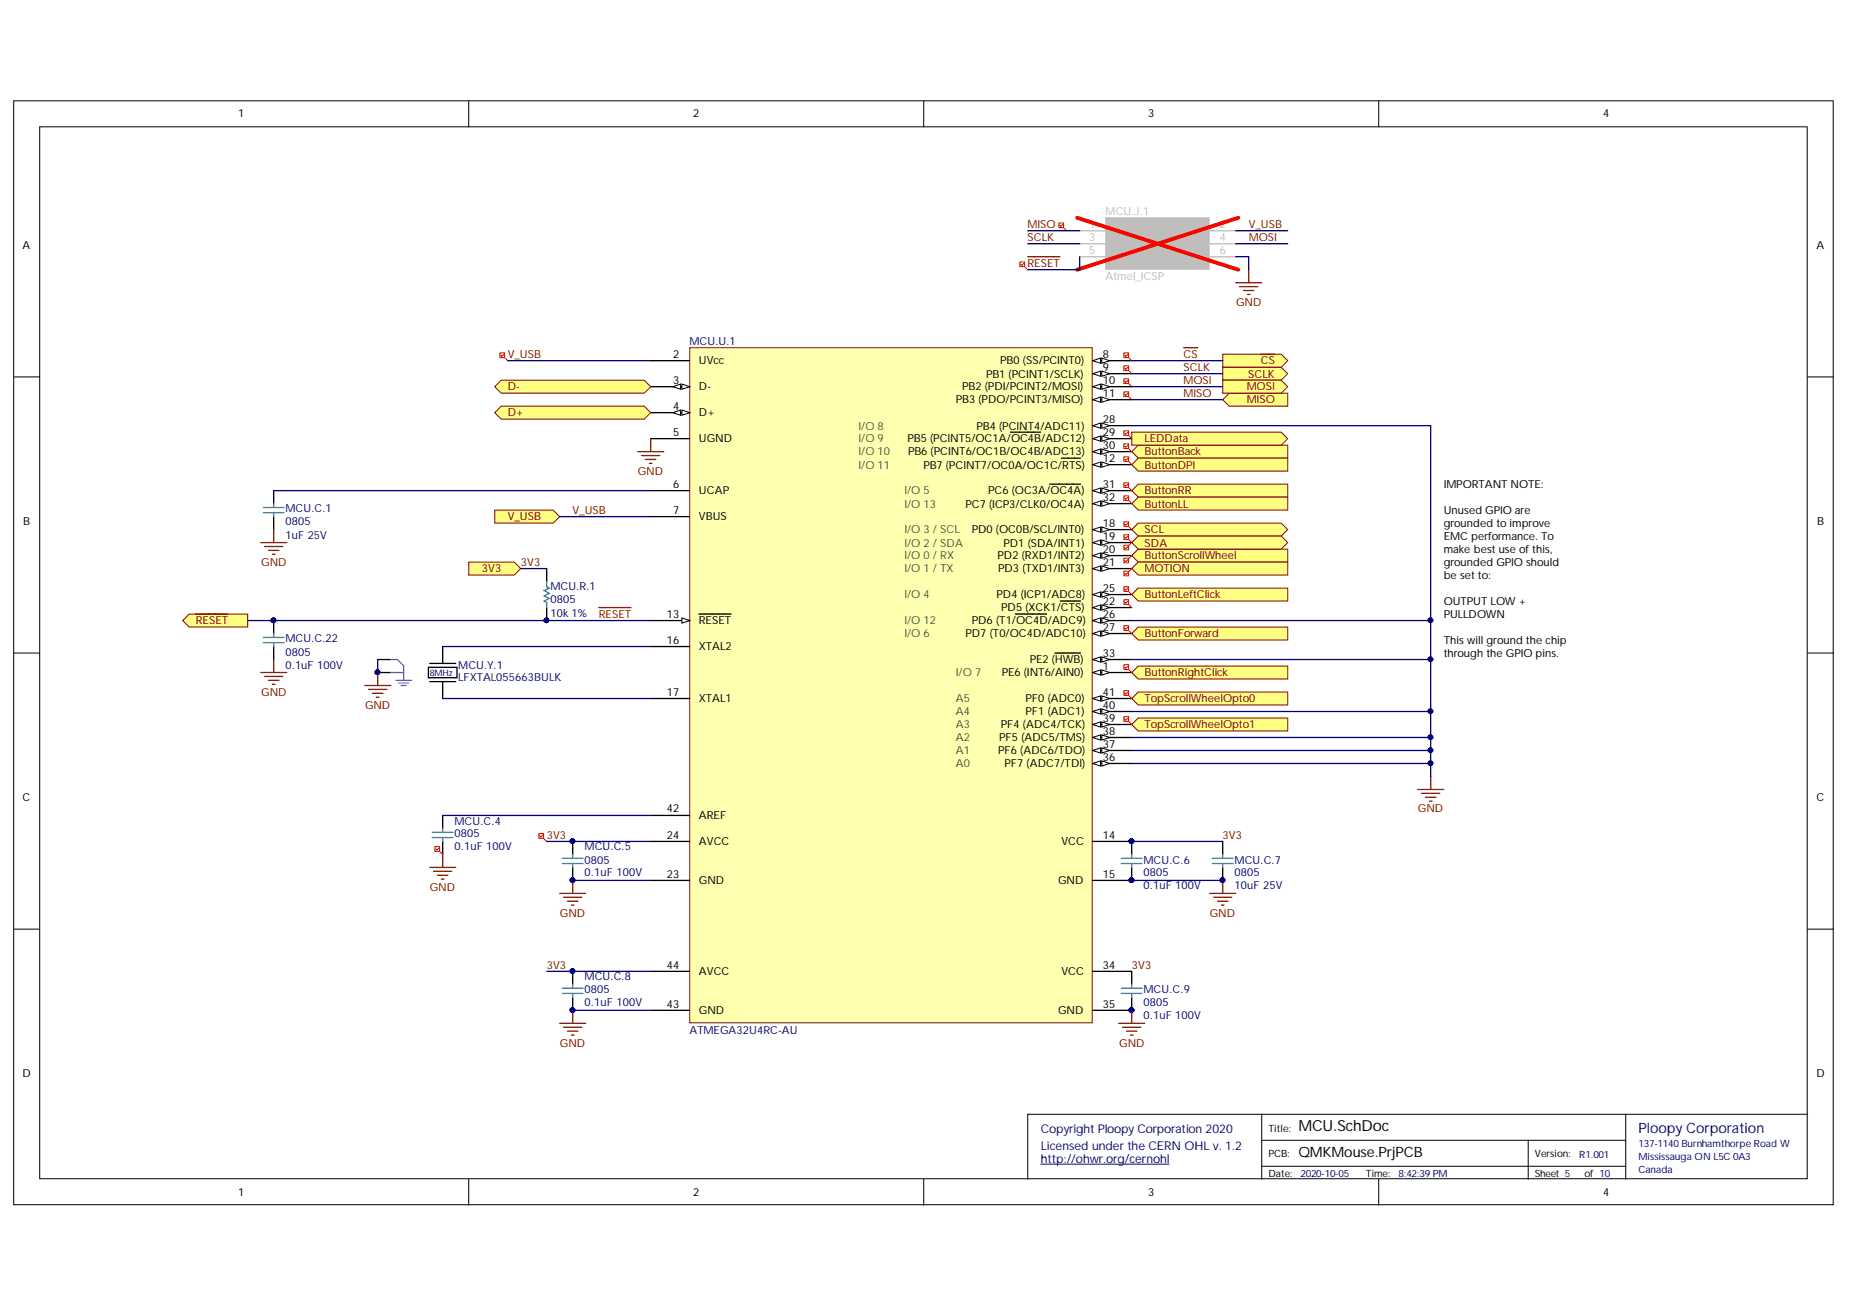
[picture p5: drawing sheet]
<svg xmlns="http://www.w3.org/2000/svg" width="297mm" height="210mm" viewBox="0 0 297 210" stroke-linecap="round" stroke-linejoin="round" font-family="sans-serif">
<g fill="#fff" stroke="#000" stroke-width=".16">
<path d="M2.2 16.2h292.3v177.3h-292.3z"/>
<path d="M6.4 20.4h283.9v168.9h-283.9z"/>
</g>
<g fill="none" stroke="#000" stroke-width=".16">
<path d="M75.3 16.2v4.2M148.4 16.2v4.2M221.5 16.2v4.2M2.2 60.5h4.2M290.4 60.5h4.2M2.2 104.9h4.2M290.4 104.9h4.2M2.2 149.2h4.2M290.4 149.2h4.2M202.7 179h-37.6v10.4M261.2 179v10.4M290.4 179h-87.7v10.4"/>
<path d="M75.3 189.4v4.2M148.4 189.4v4.2M202.7 183.1h58.5M202.7 187.3h58.5M221.5 189.4v4.2M245.5 183.1v6.3"/>
</g>
<path d="M167.2 187h20.6" fill="none" stroke="#000080" stroke-width=".16"/>
<path d="M110.8 55.8h64.7v108.5h-64.7z" fill="#ffffb0" stroke="#800000" stroke-width=".16"/>
<path d="M175.5 108h6.3" fill="none" stroke="#000" stroke-width=".21"/>
<path d="M175.5 108l1.3-.4v.8z" fill="#fff"/>
<path d="M175.5 108l1.3-.4v.8z" fill="none" stroke="#000" stroke-width=".16"/>
<path d="M177 107.6l1.3 .4-1.3 .4z" fill="#fff"/>
<path d="M177 107.6l1.3 .4-1.3 .4z" fill="none" stroke="#000" stroke-width=".16"/>
<path d="M104.5 57.9h6.3M104.5 62.1h6.3" fill="none" stroke="#000" stroke-width=".21"/>
<path d="M109.5 61.7l1.3 .4-1.3 .4z" fill="#fff"/>
<path d="M109.5 61.7l1.3 .4-1.3 .4z" fill="none" stroke="#000" stroke-width=".16"/>
<path d="M108.1 62.1l1.2-.4v.8z" fill="#fff"/>
<path d="M108.1 62.1l1.2-.4v.8z" fill="none" stroke="#000" stroke-width=".16"/>
<path d="M104.5 66.3h6.3" fill="none" stroke="#000" stroke-width=".21"/>
<path d="M109.5 65.9l1.3 .4-1.3 .4z" fill="#fff"/>
<path d="M109.5 65.9l1.3 .4-1.3 .4z" fill="none" stroke="#000" stroke-width=".16"/>
<path d="M108.1 66.3l1.2-.4v.8z" fill="#fff"/>
<path d="M108.1 66.3l1.2-.4v.8z" fill="none" stroke="#000" stroke-width=".16"/>
<path d="M175.5 57.9h6.3M104.5 70.4h6.3M104.5 78.8h6.3M104.5 83h6.3" fill="none" stroke="#000" stroke-width=".21"/>
<path d="M175.5 57.9l1.3-.4v.8z" fill="#fff"/>
<path d="M175.5 57.9l1.3-.4v.8z" fill="none" stroke="#000" stroke-width=".16"/>
<path d="M177 57.5l1.3 .4-1.3 .4z" fill="#fff"/>
<path d="M177 57.5l1.3 .4-1.3 .4z" fill="none" stroke="#000" stroke-width=".16"/>
<path d="M175.5 60h6.3" fill="none" stroke="#000" stroke-width=".21"/>
<path d="M175.5 60l1.3-.4v.8z" fill="#fff"/>
<path d="M175.5 60l1.3-.4v.8z" fill="none" stroke="#000" stroke-width=".16"/>
<path d="M177 59.6l1.3 .4-1.3 .4z" fill="#fff"/>
<path d="M177 59.6l1.3 .4-1.3 .4z" fill="none" stroke="#000" stroke-width=".16"/>
<path d="M175.5 62.1h6.3" fill="none" stroke="#000" stroke-width=".21"/>
<path d="M175.5 62.1l1.3-.4v.8z" fill="#fff"/>
<path d="M175.5 62.1l1.3-.4v.8z" fill="none" stroke="#000" stroke-width=".16"/>
<path d="M177 61.7l1.3 .4-1.3 .4z" fill="#fff"/>
<path d="M177 61.7l1.3 .4-1.3 .4z" fill="none" stroke="#000" stroke-width=".16"/>
<path d="M175.5 64.2h6.3" fill="none" stroke="#000" stroke-width=".21"/>
<path d="M175.5 64.2l1.3-.4v.8z" fill="#fff"/>
<path d="M175.5 64.2l1.3-.4v.8z" fill="none" stroke="#000" stroke-width=".16"/>
<path d="M177 63.8l1.3 .4-1.3 .4z" fill="#fff"/>
<path d="M177 63.8l1.3 .4-1.3 .4z" fill="none" stroke="#000" stroke-width=".16"/>
<path d="M175.5 74.6h6.3" fill="none" stroke="#000" stroke-width=".21"/>
<path d="M175.5 74.6l1.3-.4v.8z" fill="#fff"/>
<path d="M175.5 74.6l1.3-.4v.8z" fill="none" stroke="#000" stroke-width=".16"/>
<path d="M177 74.2l1.3 .4-1.3 .4z" fill="#fff"/>
<path d="M177 74.2l1.3 .4-1.3 .4z" fill="none" stroke="#000" stroke-width=".16"/>
<path d="M170.5 73.6h3.1M104.5 99.7h6.3" fill="none" stroke="#000" stroke-width=".21"/>
<path d="M109.5 99.2l1.3 .5-1.3 .4z" fill="#fff"/>
<path d="M109.5 99.2l1.3 .5-1.3 .4z" fill="none" stroke="#000" stroke-width=".16"/>
<path d="M112.3 98.6h5.1M175.5 85.1h6.3M104.5 103.8h6.3M104.5 112.2h6.3M175.5 135.1h6.3M175.5 141.4h6.3" fill="none" stroke="#000" stroke-width=".21"/>
<circle cx="181.8" cy="135.1" r=".38" fill="#000080" stroke="#000080" stroke-width=".16"/>
<path d="M175.5 85.1l1.3-.5v.9z" fill="#fff"/>
<path d="M175.5 85.1l1.3-.5v.9z" fill="none" stroke="#000" stroke-width=".16"/>
<path d="M177 84.6l1.3 .5-1.3 .4z" fill="#fff"/>
<path d="M177 84.6l1.3 .5-1.3 .4z" fill="none" stroke="#000" stroke-width=".16"/>
<path d="M175.5 87.1h6.3" fill="none" stroke="#000" stroke-width=".21"/>
<path d="M175.5 87.1l1.3-.4v.9z" fill="#fff"/>
<path d="M175.5 87.1l1.3-.4v.9z" fill="none" stroke="#000" stroke-width=".16"/>
<path d="M177 86.7l1.3 .4-1.3 .5z" fill="#fff"/>
<path d="M177 86.7l1.3 .4-1.3 .5z" fill="none" stroke="#000" stroke-width=".16"/>
<path d="M175.5 89.2h6.3" fill="none" stroke="#000" stroke-width=".21"/>
<path d="M175.5 89.2l1.3-.4v.8z" fill="#fff"/>
<path d="M175.5 89.2l1.3-.4v.8z" fill="none" stroke="#000" stroke-width=".16"/>
<path d="M177 88.8l1.3 .4-1.3 .4z" fill="#fff"/>
<path d="M177 88.8l1.3 .4-1.3 .4z" fill="none" stroke="#000" stroke-width=".16"/>
<path d="M175.5 91.3h6.3" fill="none" stroke="#000" stroke-width=".21"/>
<path d="M175.5 91.3l1.3-.4v.8z" fill="#fff"/>
<path d="M175.5 91.3l1.3-.4v.8z" fill="none" stroke="#000" stroke-width=".16"/>
<path d="M177 90.9l1.3 .4-1.3 .4z" fill="#fff"/>
<path d="M177 90.9l1.3 .4-1.3 .4z" fill="none" stroke="#000" stroke-width=".16"/>
<path d="M175.5 97.6h6.3" fill="none" stroke="#000" stroke-width=".21"/>
<path d="M175.5 97.6l1.3-.4v.8z" fill="#fff"/>
<path d="M175.5 97.6l1.3-.4v.8z" fill="none" stroke="#000" stroke-width=".16"/>
<path d="M177 97.2l1.3 .4-1.3 .4z" fill="#fff"/>
<path d="M177 97.2l1.3 .4-1.3 .4z" fill="none" stroke="#000" stroke-width=".16"/>
<path d="M170.3 96.5h3.3M175.5 95.5h6.3M104.5 135.1h6.3M104.5 141.4h6.3" fill="none" stroke="#000" stroke-width=".21"/>
<path d="M175.5 95.5l1.3-.4v.8z" fill="#fff"/>
<path d="M175.5 95.5l1.3-.4v.8z" fill="none" stroke="#000" stroke-width=".16"/>
<path d="M177 95.1l1.3 .4-1.3 .4z" fill="#fff"/>
<path d="M177 95.1l1.3 .4-1.3 .4z" fill="none" stroke="#000" stroke-width=".16"/>
<path d="M175.5 99.7h6.3" fill="none" stroke="#000" stroke-width=".21"/>
<path d="M175.5 99.7l1.3-.5v.9z" fill="#fff"/>
<path d="M175.5 99.7l1.3-.5v.9z" fill="none" stroke="#000" stroke-width=".16"/>
<path d="M177 99.2l1.3 .5-1.3 .4z" fill="#fff"/>
<path d="M177 99.2l1.3 .5-1.3 .4z" fill="none" stroke="#000" stroke-width=".16"/>
<path d="M163.1 98.6h5M175.5 101.7h6.3" fill="none" stroke="#000" stroke-width=".21"/>
<path d="M175.5 101.7l1.3-.4v.9z" fill="#fff"/>
<path d="M175.5 101.7l1.3-.4v.9z" fill="none" stroke="#000" stroke-width=".16"/>
<path d="M177 101.3l1.3 .4-1.3 .5z" fill="#fff"/>
<path d="M177 101.3l1.3 .4-1.3 .5z" fill="none" stroke="#000" stroke-width=".16"/>
<path d="M175.5 68.4h6.3" fill="none" stroke="#000" stroke-width=".21"/>
<path d="M175.5 68.4l1.3-.5v.9z" fill="#fff"/>
<path d="M175.5 68.4l1.3-.5v.9z" fill="none" stroke="#000" stroke-width=".16"/>
<path d="M177 67.9l1.3 .5-1.3 .4z" fill="#fff"/>
<path d="M177 67.9l1.3 .5-1.3 .4z" fill="none" stroke="#000" stroke-width=".16"/>
<path d="M175.5 70.4h6.3" fill="none" stroke="#000" stroke-width=".21"/>
<path d="M175.5 70.4l1.3-.4v.9z" fill="#fff"/>
<path d="M175.5 70.4l1.3-.4v.9z" fill="none" stroke="#000" stroke-width=".16"/>
<path d="M177 70l1.3 .4-1.3 .5z" fill="#fff"/>
<path d="M177 70l1.3 .4-1.3 .5z" fill="none" stroke="#000" stroke-width=".16"/>
<path d="M162.3 69.4h4.8M175.5 72.5h6.3" fill="none" stroke="#000" stroke-width=".21"/>
<path d="M175.5 72.5l1.3-.4v.9z" fill="#fff"/>
<path d="M175.5 72.5l1.3-.4v.9z" fill="none" stroke="#000" stroke-width=".16"/>
<path d="M177 72.1l1.3 .4-1.3 .5z" fill="#fff"/>
<path d="M177 72.1l1.3 .4-1.3 .5z" fill="none" stroke="#000" stroke-width=".16"/>
<path d="M175.5 78.8h6.3" fill="none" stroke="#000" stroke-width=".21"/>
<path d="M175.5 78.8l1.3-.4v.8z" fill="#fff"/>
<path d="M175.5 78.8l1.3-.4v.8z" fill="none" stroke="#000" stroke-width=".16"/>
<path d="M177 78.4l1.3 .4-1.3 .4z" fill="#fff"/>
<path d="M177 78.4l1.3 .4-1.3 .4z" fill="none" stroke="#000" stroke-width=".16"/>
<path d="M168.6 77.8h5M175.5 80.9h6.3" fill="none" stroke="#000" stroke-width=".21"/>
<path d="M175.5 80.9l1.3-.4v.8z" fill="#fff"/>
<path d="M175.5 80.9l1.3-.4v.8z" fill="none" stroke="#000" stroke-width=".16"/>
<path d="M177 80.5l1.3 .4-1.3 .4z" fill="#fff"/>
<path d="M177 80.5l1.3 .4-1.3 .4z" fill="none" stroke="#000" stroke-width=".16"/>
<path d="M175.5 105.9h6.3" fill="none" stroke="#000" stroke-width=".21"/>
<path d="M175.5 105.9l1.3-.4v.8z" fill="#fff"/>
<path d="M175.5 105.9l1.3-.4v.8z" fill="none" stroke="#000" stroke-width=".16"/>
<path d="M177 105.5l1.3 .4-1.3 .4z" fill="#fff"/>
<path d="M177 105.5l1.3 .4-1.3 .4z" fill="none" stroke="#000" stroke-width=".16"/>
<path d="M169.5 104.9h4.1M175.5 122.6h6.3M175.5 156h6.3M175.5 162.3h6.3" fill="none" stroke="#000" stroke-width=".21"/>
<path d="M175.5 122.6l1.3-.4v.8z" fill="#fff"/>
<path d="M175.5 122.6l1.3-.4v.8z" fill="none" stroke="#000" stroke-width=".16"/>
<path d="M177 122.2l1.3 .4-1.3 .4z" fill="#fff"/>
<path d="M177 122.2l1.3 .4-1.3 .4z" fill="none" stroke="#000" stroke-width=".16"/>
<path d="M175.5 120.5h6.3" fill="none" stroke="#000" stroke-width=".21"/>
<path d="M175.5 120.5l1.3-.4v.8z" fill="#fff"/>
<path d="M175.5 120.5l1.3-.4v.8z" fill="none" stroke="#000" stroke-width=".16"/>
<path d="M177 120.1l1.3 .4-1.3 .4z" fill="#fff"/>
<path d="M177 120.1l1.3 .4-1.3 .4z" fill="none" stroke="#000" stroke-width=".16"/>
<path d="M175.5 118.4h6.3" fill="none" stroke="#000" stroke-width=".21"/>
<path d="M175.5 118.4l1.3-.4v.9z" fill="#fff"/>
<path d="M175.5 118.4l1.3-.4v.9z" fill="none" stroke="#000" stroke-width=".16"/>
<path d="M177 118l1.3 .4-1.3 .5z" fill="#fff"/>
<path d="M177 118l1.3 .4-1.3 .5z" fill="none" stroke="#000" stroke-width=".16"/>
<path d="M175.5 116.4h6.3" fill="none" stroke="#000" stroke-width=".21"/>
<path d="M175.5 116.4l1.3-.5v.9z" fill="#fff"/>
<path d="M175.5 116.4l1.3-.5v.9z" fill="none" stroke="#000" stroke-width=".16"/>
<path d="M177 115.9l1.3 .5-1.3 .4z" fill="#fff"/>
<path d="M177 115.9l1.3 .5-1.3 .4z" fill="none" stroke="#000" stroke-width=".16"/>
<path d="M175.5 114.3h6.3" fill="none" stroke="#000" stroke-width=".21"/>
<path d="M175.5 114.3l1.3-.5v.9z" fill="#fff"/>
<path d="M175.5 114.3l1.3-.5v.9z" fill="none" stroke="#000" stroke-width=".16"/>
<path d="M177 113.8l1.3 .5-1.3 .4z" fill="#fff"/>
<path d="M177 113.8l1.3 .5-1.3 .4z" fill="none" stroke="#000" stroke-width=".16"/>
<path d="M175.5 112.2h6.3" fill="none" stroke="#000" stroke-width=".21"/>
<path d="M175.5 112.2l1.3-.4v.8z" fill="#fff"/>
<path d="M175.5 112.2l1.3-.4v.8z" fill="none" stroke="#000" stroke-width=".16"/>
<path d="M177 111.8l1.3 .4-1.3 .4z" fill="#fff"/>
<path d="M177 111.8l1.3 .4-1.3 .4z" fill="none" stroke="#000" stroke-width=".16"/>
<path d="M104.5 131h6.3M104.5 156h6.3M104.5 162.3h6.3" fill="none" stroke="#000" stroke-width=".21"/>
<circle cx="181.8" cy="135.1" r=".38" fill="#000080" stroke="#000080" stroke-width=".16"/>
<path d="M177.6 35h16.7v8.2h-16.7z" fill="#c0bebc" stroke="#c0bebc" stroke-width=".16"/>
<path d="M173.5 37.1h4.1M173.5 39.1h4.1M194.3 37.1h4.2M194.3 39.1h4.2M173.5 41.2h4.1M194.3 41.2h4.2" fill="none" stroke="#c0bebc" stroke-width=".21"/>
<path d="M173 35l25.9 8.3M198.9 35l-25.9 8.3" fill="none" stroke="#f00" stroke-width=".63"/>
<g fill="#ffff80" stroke="#800000" stroke-width=".16">
<path d="M79.5 62.1l1-1h23l1 1-1 1h-23z" fill-rule="evenodd"/>
<path d="M181.8 112.2l1.1-1.1h24v2.1h-24z" fill-rule="evenodd"/>
</g>
<path d="M165.1 41.2h5.2M198.5 45.4h4.2M199.1 46h3M199.8 46.7h1.6M200.4 47.3h.4M200.6 43.3v2.1M102.4 72.5h4.2M103.1 73.2h2.9M103.7 73.8h1.7M104.3 74.4h.4M104.5 70.4v2.1" fill="none" stroke="#800000" stroke-width=".21"/>
<path d="M79.5 66.3l1-1.1h23l1 1.1-1 1h-23z" fill-rule="evenodd" fill="#ffff80" stroke="#800000" stroke-width=".16"/>
<path d="M44 78.8v2.1M44 83v2.1" fill="none" stroke="#000" stroke-width=".21"/>
<path d="M42.3 82.3h3.3M42.3 81.5h3.3M44 80.9v.6M44 82.3v.7" fill="none" stroke="#009cca" stroke-width=".21"/>
<path d="M41.9 87.1h4.2M42.5 87.8h2.9M43.1 88.4h1.7M43.8 89h.4M44 85.1v2" fill="none" stroke="#800000" stroke-width=".21"/>
<g fill="#ffff80" stroke="#800000" stroke-width=".16">
<path d="M79.5 81.9h9.4l1 1.1-1 1h-9.4z" fill-rule="evenodd"/>
<path d="M196.4 59h9.4l1.1 1-1.1 1.1h-9.4z" fill-rule="evenodd"/>
<path d="M196.4 64.2l1.1-1.1h9.4v2.1h-9.4z" fill-rule="evenodd"/>
<path d="M196.4 56.9h9.4l1.1 1-1.1 1.1h-9.4z" fill-rule="evenodd"/>
</g>
<path d="M202.5 56.9h2.3" fill="none" stroke="#800000" stroke-width=".21"/>
<path d="M196.4 61.1h9.4l1.1 1-1.1 1h-9.4z" fill-rule="evenodd" fill="#ffff80" stroke="#800000" stroke-width=".16"/>
<g fill="none" stroke="#800000" stroke-width=".21">
<path d="M190.2 55.8h2.2M96.2 97.6h5.2M58.6 110.1h4.2M59.2 110.7h2.9M59.8 111.3h1.7M60.5 112h.4M60.7 108v2.1M69 139.3h4.2M69.7 139.9h2.9M71.1 137.2v2.1M70.3 140.6h1.7M70.9 141.2h.4"/>
<path d="M89.9 143.5h4.2M90.5 144.1h3M91.2 144.7h1.6M91.8 145.4h.4M92 141.4v2.1M194.3 143.5h4.2M195 144.1h2.9M195.6 144.7h1.7M196.2 145.4h.4M196.4 141.4v2.1M89.9 164.3h4.2M90.5 165h3"/>
<path d="M91.2 165.6h1.6M91.8 166.2h.4M92 162.3v2M179.7 164.3h4.2M180.3 165h3M181 165.6h1.6M181.6 166.2h.4M181.8 162.3v2"/>
</g>
<g fill="none" stroke="#000" stroke-width=".21">
<path d="M87.8 91.3v2.1M87.8 97.6v2.1M60.7 108h2.1M60.7 105.9h2.1M68.8 107.2h4.6v1.6h-4.6zM69 106.5h4.2M69 109.5h4.2M71.1 103.8v2.6M71.1 109.6v2.6M71.1 131v2M71.1 135.1v2.1M92 135.1v2.1"/>
<path d="M92 139.3v2.1M181.8 135.1v2.1M196.4 135.1v2.1M196.4 139.3v2.1M92 156v2.1M181.8 156v2.1M92 160.2v2.1"/>
</g>
<g fill="#000080" stroke="#000080" stroke-width=".16">
<circle cx="87.8" cy="99.6" r=".38"/>
<circle cx="60.6" cy="108" r=".38"/>
<circle cx="181.8" cy="135.1" r=".38"/>
<circle cx="196.4" cy="141.4" r=".38"/>
<circle cx="92" cy="162.2" r=".38"/>
<circle cx="92" cy="135.1" r=".38"/>
<circle cx="92" cy="141.4" r=".38"/>
<circle cx="92" cy="156" r=".38"/>
</g>
<g fill="none" stroke="#009cca" stroke-width=".21">
<path d="M87.8 93.4v.8l.4 .2-.8 .5 .8 .4-.8 .4 .8 .4-.8 .4 .4 .2v.9M69.4 134.5h3.4M69.4 133.7h3.4M71.1 133v.7M71.1 134.5v.6M90.3 138.7h3.4M90.3 137.8h3.4M92 137.2v.6M92 138.7v.6M180.1 138.7h3.4M180.1 137.8h3.4M181.8 137.2v.6"/>
<path d="M194.8 138.7h3.3M194.8 137.8h3.3M196.4 137.2v.6M196.4 138.7v.6M90.3 159.5h3.4M90.3 158.7h3.4M92 158.1v.6M92 159.5v.7M180.1 159.5h3.4M180.1 158.7h3.4M181.8 158.1v.6"/>
</g>
<path d="M62.8 108h2.1v1.3M62.8 105.9h1l1.1 1.1v1M63.6 109.3h2.5M64 109.7h1.7M64.4 110.1h.9" fill="none" stroke="#4a86e8" stroke-width=".21"/>
<path d="M231.9 76.7h20.8v35.4h-20.8z" fill="#fff" stroke="#fff" stroke-width=".16"/>
<g fill="#ffff80" stroke="#800000" stroke-width=".16">
<path d="M181.8 89.2l1.1-1h24v2.1h-24z" fill-rule="evenodd"/>
<path d="M181.8 95.5l1.1-1.1h24v2.1h-24z" fill-rule="evenodd"/>
<path d="M181.8 116.4l1.1-1.1h24v2.1h-24z" fill-rule="evenodd"/>
<path d="M75.3 90.3h7.3l1.1 1-1.1 1.1h-7.3z" fill-rule="evenodd"/>
</g>
<path d="M227.8 126.8h4.1M228.4 127.4h2.9M229 128h1.7M229.6 128.7h.5M229.8 124.7v2.1" fill="none" stroke="#800000" stroke-width=".21"/>
<g fill="none" stroke="#f00" stroke-width=".16">
<path d="M170.1 35.8h.8v.8h-.8zM170.8 36l-.4 .4-.2-.2M170.9 36.6l.5 .5M80.3 56.7h.8v.7h-.8zM81 56.8l-.4 .4-.2-.2M81.1 57.5l.5 .4M163.8 42.1h.8v.7h-.8zM164.6 42.2l-.4 .4-.2-.2M164.7 42.9l.4 .4M180.6 56.7h.7v.7h-.7zM180.6 58.8h.7v.7h-.7zM181.3 56.8l-.4 .4-.2-.2"/>
<path d="M181.3 58.9l-.4 .4-.2-.2M181.4 57.5l.4 .4M181.4 59.6l.4 .4M180.6 69.2h.7v.7h-.7zM180.6 62.9h.7v.8h-.7zM180.6 60.8h.7v.8h-.7zM181.3 69.3l-.4 .5-.2-.3M181.3 63.1l-.4 .4-.2-.2M181.3 61l-.4 .4-.2-.2M181.4 70l.4 .4M181.4 63.8l.4 .4M181.4 61.7l.4 .4"/>
<path d="M180.6 83.8h.7v.8h-.7zM180.6 94.2h.7v.8h-.7zM180.6 96.3h.7v.8h-.7zM181.3 83.9l-.4 .5-.2-.2M181.3 94.4l-.4 .4-.2-.2M181.3 96.5l-.4 .4-.2-.2M181.4 84.6l.4 .5M181.4 95.1l.4 .4M181.4 97.2l.4 .4M180.6 100.5h.7v.7h-.7zM180.6 110.9h.7v.8h-.7zM180.6 115.1h.7v.8h-.7z"/>
<path d="M181.3 100.6l-.4 .5-.2-.3M181.3 111.1l-.4 .4-.2-.2M181.3 115.2l-.4 .5-.2-.2M181.4 101.3l.4 .4M181.4 111.8l.4 .4M181.4 115.9l.4 .5M69.9 136h.7v.7h-.7zM70.6 136.1l-.4 .4-.2-.2M70.7 136.8l.4 .4M86.6 133.9h.7v.7h-.7zM87.3 134l-.4 .4-.2-.2M87.4 134.7l.4 .4"/>
</g>
<g fill="#ffff80" stroke="#800000" stroke-width=".16">
<path d="M181.8 108l1.1-1h24v2.1h-24z" fill-rule="evenodd"/>
<path d="M29.4 99.7l1-1.1h9.4v2.1h-9.4z" fill-rule="evenodd"/>
</g>
<path d="M31.4 98.6h5.2M41.9 108h4.2M42.5 108.6h2.9M43.1 109.3h1.7M43.8 109.9h.4M44 105.9v2.1" fill="none" stroke="#800000" stroke-width=".21"/>
<path d="M44 99.7v2M44 103.8v2.1" fill="none" stroke="#000" stroke-width=".21"/>
<circle cx="43.9" cy="99.6" r=".38" fill="#000080" stroke="#000080" stroke-width=".16"/>
<path d="M42.3 103.2h3.3M42.3 102.4h3.3M44 101.7v.7M44 103.2v.6" fill="none" stroke="#009cca" stroke-width=".21"/>
<path d="M180.6 85.9h.7v.7h-.7zM180.6 87.6h.7v.7h-.7zM180.6 89.6h.7v.8h-.7zM181.3 86l-.4 .5-.2-.3M181.3 87.7l-.4 .4-.2-.2M181.3 89.8l-.4 .4-.2-.2M181.4 86.7l.4 .4-.4 .5M181.8 89.2l-.4 .4M180.6 106.8h.7v.7h-.7zM181.3 106.9l-.4 .4-.2-.2M181.4 107.6l.4 .4" fill="none" stroke="#f00" stroke-width=".16"/>
<g fill="#ffff80" stroke="#800000" stroke-width=".16">
<path d="M181.8 101.7l1.1-1h24v2.1h-24z" fill-rule="evenodd"/>
<path d="M181.8 72.5l1.1-1h24v2.1h-24z" fill-rule="evenodd"/>
<path d="M181.8 69.4h24l1.1 1-1.1 1.1h-24z" fill-rule="evenodd"/>
<path d="M181.8 78.8l1.1-1h24v2h-24z" fill-rule="evenodd"/>
<path d="M181.8 80.9l1.1-1.1h24v2.1h-24z" fill-rule="evenodd"/>
<path d="M181.8 74.6l1.1-1h24v2.1h-24z" fill-rule="evenodd"/>
<path d="M181.8 91.3l1.1-1h24v2.1h-24z" fill-rule="evenodd"/>
</g>
<g fill="none" stroke="#000080" stroke-width=".21">
<path d="M165.1 39.1h8.4M165.1 37.1h8.4M198.5 39.1h8.4M198.5 37.1h8.4M81.6 57.9h22.9M173.5 41.2v2.1h-8.4M181.8 57.9h14.6M198.5 41.2h2.1v2.1M44 78.8h60.5M181.8 68.4h48v56.3M181.8 64.2h14.6M181.8 62.1h14.6"/>
<path d="M181.8 60h14.6M39.8 99.7h64.7M83.7 91.3h4.1M89.9 83h14.6M181.8 99.7h48M60.7 105.9v2.1M71.1 112.2h33.4M71.1 103.8h33.4M181.8 118.4h48M181.8 114.3h48M181.8 105.9h48M71.1 131h33.4"/>
<path d="M87.8 135.1h16.7M181.8 122.6h48M181.8 135.1h14.6M181.8 120.5h48M87.8 156h16.7M92 141.4h12.5M181.8 141.4h14.6M92 162.3h12.5"/>
</g>
<g fill="#000080" stroke="#000080" stroke-width=".16">
<circle cx="229.8" cy="122.6" r=".38"/>
<circle cx="87.8" cy="99.6" r=".38"/>
<circle cx="43.9" cy="99.6" r=".38"/>
<circle cx="92" cy="156" r=".38"/>
<circle cx="92" cy="135.1" r=".38"/>
<circle cx="92" cy="162.2" r=".38"/>
<circle cx="92" cy="141.4" r=".38"/>
<circle cx="196.4" cy="141.4" r=".38"/>
<circle cx="181.8" cy="135.1" r=".38"/>
<circle cx="229.8" cy="120.5" r=".38"/>
<circle cx="229.8" cy="118.4" r=".38"/>
<circle cx="229.8" cy="114.2" r=".38"/>
<circle cx="229.8" cy="105.9" r=".38"/>
<circle cx="229.8" cy="99.6" r=".38"/>
<circle cx="60.6" cy="108" r=".38"/>
</g>
<g fill="#ffff80" stroke="#800000" stroke-width=".16">
<path d="M181.8 85.1l1.1-1.1h22.9l1.1 1.1-1.1 1h-22.9z" fill-rule="evenodd"/>
<path d="M181.8 87.1l1.1-1h22.9l1.1 1-1.1 1.1h-22.9z" fill-rule="evenodd"/>
</g>
<g fill="none" stroke="#f00" stroke-width=".16">
<path d="M180.6 73.4h.7v.7h-.7zM180.6 71.3h.7v.7h-.7zM180.6 77.5h.7v.8h-.7zM180.6 79.6h.7v.8h-.7zM181.3 73.5l-.4 .4-.2-.2M181.3 71.4l-.4 .4-.2-.2M181.3 77.7l-.4 .4-.2-.2M181.3 79.8l-.4 .4-.2-.2M181.4 74.2l.4 .4M181.4 72.1l.4 .4M181.4 78.4l.4 .4M180.6 91.7h.7v.8h-.7z"/>
<path d="M181.3 91.9l-.4 .4-.2-.2M181.4 80.5l.4 .4M181.8 91.3l-.4 .4"/>
</g>
<g font-size="2.8" fill="#000080">
<text x="181" y="141">PIMCU0C0601</text>
<text x="181" y="161.8">PIMCU0C0901</text>
</g>
<text font-size="2.5" x="208.6" y="181.6">MCU.SchDoc</text>
<text font-size="2.3" x="208.6" y="185.9">QMKMouse.PrjPCB</text>
<text font-size="2.3" fill="#000080" x="263.2" y="181.9">Ploopy Corporation</text>
<g font-size="1.9" fill="#000080">
<text x="167.2" y="182">Copyright Ploopy Corporation 2020</text>
<text x="167.2" y="184.7">Licensed under the CERN OHL v. 1.2</text>
<text x="167.2" y="186.8">http://ohwr.org/cernohl</text>
</g>
<g font-size="1.8">
<text x="38.2" y="18.9">1</text>
<text x="111.4" y="18.9">2</text>
<text x="184.5" y="18.9">3</text>
<text x="257.6" y="18.9">4</text>
<text x="3.6" y="40">A</text>
<text x="291.8" y="40">A</text>
<text x="108.1" y="57.5">2</text>
<text x="112.3" y="58.5">UVcc</text>
<text x="160.7" y="58.5">PB0 (SS/PCINT0)</text>
<text x="177.2" y="57.5">8</text>
<text x="177.2" y="59.5">9</text>
<text x="108.1" y="61.6">3</text>
<text x="108.1" y="65.8">4</text>
<text x="112.3" y="62.7">D-</text>
<text x="153.6" y="64.8">PB3 (PDO/PCINT3/MISO)</text>
<text x="154.6" y="62.7">PB2 (PDI/PCINT2/MOSI)</text>
<text x="158.4" y="60.6">PB1 (PCINT1/SCLK)</text>
<text x="177.2" y="61.6">10</text>
<text x="177.2" y="63.8">11</text>
<text x="108.1" y="70">5</text>
<text x="112.3" y="66.9">D+</text>
<text x="112.3" y="71">UGND</text>
<text x="145.8" y="71">PB5 (PCINT5/OC1A/OC4B/ADC12)</text>
<text x="156.9" y="69">PB4 (PCINT4/ADC11)</text>
<text x="177.2" y="67.9">28</text>
<text x="177.2" y="70">29</text>
<text x="145.9" y="73.1">PB6 (PCINT6/OC1B/OC4B/ADC13)</text>
<text x="148.3" y="75.3">PB7 (PCINT7/OC0A/OC1C/RTS)</text>
<text x="177.2" y="74.2">12</text>
<text x="177.2" y="72.1">30</text>
<text x="108.1" y="78.4">6</text>
<text x="108.1" y="82.5">7</text>
<text x="112.3" y="79.4">UCAP</text>
<text x="112.3" y="83.5">VBUS</text>
<text x="155.1" y="81.5">PC7 (ICP3/CLK0/OC4A)</text>
<text x="158.7" y="79.4">PC6 (OC3A/OC4A)</text>
<text x="177.2" y="78.4">31</text>
<text x="177.2" y="80.4">32</text>
<text x="231.9" y="78.4">I</text>
<text x="231.9" y="82.5">Unused GPIO are</text>
<text x="232.4" y="78.4">MPORTANT NOTE:</text>
<text x="3.7" y="84.3">B</text>
<text x="156.1" y="85.7">PD0 (OC0B/SCL/INT0)</text>
<text x="160.3" y="89.8">PD2 (RXD1/INT2)</text>
<text x="161.2" y="87.8">PD1 (SDA/INT1)</text>
<text x="177.2" y="84.6">18</text>
<text x="177.2" y="86.7">19</text>
<text x="177.2" y="88.8">20</text>
<text x="231.9" y="84.6">grounded to improve</text>
<text x="231.9" y="86.7">EMC performance. To</text>
<text x="231.9" y="88.8">make best use of this,</text>
<text x="291.9" y="84.3">B</text>
<text x="160.3" y="91.9">PD3 (TXD1/INT3)</text>
<text x="177.2" y="90.9">21</text>
<text x="177.2" y="95">25</text>
<text x="231.9" y="90.9">grounded GPIO should</text>
<text x="231.9" y="92.9">be set to:</text>
<text x="107.1" y="99.2">13</text>
<text x="112.3" y="100.3">RESET</text>
<text x="156.1" y="100.3">PD6 (T1/OC4D/ADC9)</text>
<text x="160.1" y="96.1">PD4 (ICP1/ADC8)</text>
<text x="160.9" y="98.2">PD5 (XCK1/CTS)</text>
<text x="177.2" y="97.2">22</text>
<text x="177.2" y="99.2">26</text>
<text x="177.2" y="101.3">27</text>
<text x="231.9" y="97.2">OUTPUT LOW +</text>
<text x="231.9" y="99.2">PULLDOWN</text>
<text x="107.1" y="103.4">16</text>
<text x="112.3" y="104.4">XTAL2</text>
<text x="155.1" y="102.3">PD7 (T0/OC4D/ADC10)</text>
<text x="165.4" y="106.5">PE2 (HWB)</text>
<text x="177.2" y="107.6">1</text>
<text x="177.2" y="105.4">33</text>
<text x="231.9" y="103.4">This will ground the chip</text>
<text x="231.9" y="105.4">through the GPIO pins.</text>
<text x="107.1" y="111.7">17</text>
<text x="112.3" y="112.8">XTAL1</text>
<text x="160.9" y="108.6">PE6 (INT6/AIN0)</text>
<text x="164.7" y="112.8">PF0 (ADC0)</text>
<text x="177.2" y="113.8">40</text>
<text x="177.2" y="111.7">41</text>
<text x="160.5" y="119.1">PF5 (ADC5/TMS)</text>
<text x="160.8" y="116.9">PF4 (ADC4/TCK)</text>
<text x="164.7" y="114.8">PF1 (ADC1)</text>
<text x="177.2" y="118">38</text>
<text x="177.2" y="115.9">39</text>
<text x="160.3" y="121.1">PF6 (ADC6/TDO)</text>
<text x="161.4" y="123.2">PF7 (ADC7/TDI)</text>
<text x="177.2" y="122.2">36</text>
<text x="177.2" y="120.1">37</text>
<text x="3.6" y="128.7">C</text>
<text x="107.1" y="130.5">42</text>
<text x="112.3" y="131.6">AREF</text>
<text x="291.8" y="128.7">C</text>
<text x="107.1" y="134.7">24</text>
<text x="112.3" y="135.7">AVCC</text>
<text x="170.5" y="135.7">VCC</text>
<text x="177.2" y="134.7">14</text>
<text x="107.1" y="141">23</text>
<text x="112.3" y="142">GND</text>
<text x="170" y="142">GND</text>
<text x="177.2" y="141">15</text>
<text x="107.1" y="155.6">44</text>
<text x="177.2" y="155.6">34</text>
<text x="107.1" y="161.8">43</text>
<text x="112.3" y="156.6">AVCC</text>
<text x="170.5" y="156.6">VCC</text>
<text x="177.2" y="161.8">35</text>
<text x="112.3" y="162.9">GND</text>
<text x="170" y="162.9">GND</text>
<text x="3.6" y="173">D</text>
<text x="291.8" y="173">D</text>
<text x="38.2" y="192">1</text>
<text x="111.4" y="192">2</text>
<text x="184.5" y="192">3</text>
<text x="257.6" y="192">4</text>
</g>
<g font-size="1.8" fill="#c0bebc">
<text x="177.6" y="34.5">MCU.J.1</text>
<text x="175" y="36.6">1</text>
<text x="175" y="38.7">3</text>
<text x="175" y="40.8">5</text>
<text x="179.1" y="37.6">MISO</text>
<text x="179.1" y="39.7">SCK</text>
<text x="179.1" y="41.9">RST</text>
<text x="188.4" y="39.7">MOSI</text>
<text x="188.8" y="41.9">GND</text>
<text x="190.8" y="37.6">5V</text>
<text x="196" y="36.6">2</text>
<text x="196" y="38.7">4</text>
<text x="196" y="40.8">6</text>
<text x="177.6" y="45">Atmel_ICSP</text>
</g>
<g font-size="1.8" fill="#800000">
<text x="165.1" y="38.7">SCLK</text>
<text x="165.1" y="36.6">MISO</text>
<text x="200.6" y="38.7">MOSI</text>
<text x="200.6" y="36.6">V_USB</text>
<text x="165.1" y="42.9">RESET</text>
<text x="198.6" y="49.1">GND</text>
<text x="81.6" y="57.5">V_USB</text>
<text x="190.1" y="57.5">CS</text>
<text x="190.1" y="59.5">SCLK</text>
<text x="202.6" y="58.5">CS</text>
<text x="81.6" y="62.7">D-</text>
<text x="190.1" y="61.6">MOSI</text>
<text x="190.1" y="63.8">MISO</text>
<text x="200.3" y="64.8">MISO</text>
<text x="200.3" y="62.7">MOSI</text>
<text x="200.5" y="60.6">SCLK</text>
<text x="81.6" y="66.9">D+</text>
<text x="183.9" y="71">LEDData</text>
<text x="102.5" y="76.3">GND</text>
<text x="183.9" y="73.1">ButtonBack</text>
<text x="183.9" y="75.3">ButtonDPI</text>
<text x="81.6" y="83.5">V_USB</text>
<text x="92" y="82.5">V_USB</text>
<text x="183.9" y="79.4">ButtonRR</text>
<text x="183.9" y="81.5">ButtonLL</text>
<text x="183.9" y="89.8">ButtonScrollWheel</text>
<text x="183.9" y="85.7">SCL</text>
<text x="183.9" y="87.8">SDA</text>
<text x="42" y="90.9">GND</text>
<text x="77.4" y="91.9">3V3</text>
<text x="83.7" y="90.9">3V3</text>
<text x="183.9" y="91.9">MOTION</text>
<text x="31.5" y="100.3">RESET</text>
<text x="96.2" y="99.2">RESET</text>
<text x="183.9" y="96.1">ButtonLeftClick</text>
<text x="183.9" y="102.3">ButtonForward</text>
<text x="42" y="111.7">GND</text>
<text x="58.6" y="113.8">GND</text>
<text x="183.9" y="112.8">TopScrollWheelOpto0</text>
<text x="183.9" y="108.6">ButtonRightClick</text>
<text x="183.9" y="116.9">TopScrollWheelOpto1</text>
<text x="227.8" y="130.5">GND</text>
<text x="87.8" y="134.7">3V3</text>
<text x="196.4" y="134.7">3V3</text>
<text x="69" y="143.1">GND</text>
<text x="89.9" y="147.2">GND</text>
<text x="194.4" y="147.2">GND</text>
<text x="87.8" y="155.6">3V3</text>
<text x="181.8" y="155.6">3V3</text>
<text x="89.9" y="168.1">GND</text>
<text x="179.8" y="168.1">GND</text>
</g>
<g font-size="1.8" fill="#000080">
<text x="110.8" y="55.4">MCU.U.1</text>
<text x="45.9" y="82.3">MCU.C.1</text>
<text x="45.9" y="86.5">1uF 25V</text>
<text x="45.9" y="84.4">0805</text>
<text x="88.4" y="94.8">MCU.R.1</text>
<text x="88.4" y="99">10k 1%</text>
<text x="88.4" y="96.9">0805</text>
<text x="45.9" y="107.4">0.1uF 100V</text>
<text x="45.9" y="103.2">MCU.C.22</text>
<text x="45.9" y="105.3">0805</text>
<text x="73.6" y="107.4">MCU.Y.1</text>
<text x="73.6" y="109.4">LFXTAL055663BULK</text>
<text x="73" y="136.6">0.1uF 100V</text>
<text x="73" y="132.4">MCU.C.4</text>
<text x="73" y="134.5">0805</text>
<text x="93.9" y="136.6">MCU.C.5</text>
<text x="93.9" y="140.7">0.1uF 100V</text>
<text x="93.9" y="138.7">0805</text>
<text x="183.7" y="142.8">0.1uF 100V</text>
<text x="183.7" y="138.7">MCU.C.6</text>
<text x="183.7" y="140.7">0805</text>
<text x="198.3" y="142.8">10uF 25V</text>
<text x="198.3" y="138.7">MCU.C.7</text>
<text x="198.3" y="140.7">0805</text>
<text x="93.9" y="161.6">0.1uF 100V</text>
<text x="93.9" y="157.5">MCU.C.8</text>
<text x="93.9" y="159.5">0805</text>
<text x="183.7" y="159.5">MCU.C.9</text>
<text x="183.7" y="161.6">0805</text>
<text x="110.8" y="166">ATMEGA32U4RC-AU</text>
<text x="183.7" y="163.7">0.1uF 100V</text>
</g>
<g font-size="1.8" fill="#38761d">
<text x="137.9" y="69">I/O 8</text>
<text x="137.9" y="71">I/O 9</text>
<text x="137.9" y="73.1">I/O 10</text>
<text x="137.9" y="75.3">I/O 11</text>
<text x="145.3" y="79.4">I/O 5</text>
<text x="145.3" y="81.5">I/O 13</text>
<text x="145.3" y="85.7">I/O 3 / SCL</text>
<text x="145.3" y="87.8">I/O 2 / SDA</text>
<text x="145.3" y="89.8">I/O 0 / RX</text>
<text x="145.3" y="91.9">I/O 1 / TX</text>
<text x="145.3" y="96.1">I/O 4</text>
<text x="145.3" y="100.3">I/O 12</text>
<text x="145.3" y="102.3">I/O 6</text>
<text x="153.6" y="108.6">I/O 7</text>
<text x="153.6" y="112.8">A5</text>
<text x="153.6" y="114.8">A4</text>
<text x="153.6" y="116.9">A3</text>
<text x="153.6" y="119.1">A2</text>
<text x="153.6" y="123.2">A0</text>
<text x="153.6" y="121.1">A1</text>
</g>
<g font-size="1.6">
<text x="203.8" y="181.7">Title:</text>
<text x="203.8" y="185.9">PCB:</text>
<text x="246.6" y="185.9">Version:</text>
<text x="203.8" y="189">Date:</text>
<text x="219.4" y="189">Time:</text>
<text x="246.6" y="189">Sheet 5</text>
<text x="254.5" y="189">of 10</text>
</g>
<g font-size="1.6" fill="#000080">
<text x="263.2" y="184.2">137-1140 Burnhamthorpe Road W</text>
<text x="208.9" y="189">2020-10-05</text>
<text x="224.7" y="189">8:42:39 PM</text>
<text x="253.7" y="186">R1.001</text>
<text x="263.2" y="186.3">Mississauga ON L5C 0A3</text>
<text x="263.2" y="188.4">Canada</text>
</g>
<text font-size="1.4" fill="#000080" x="69" y="108.5">8MHz</text>
</svg>
